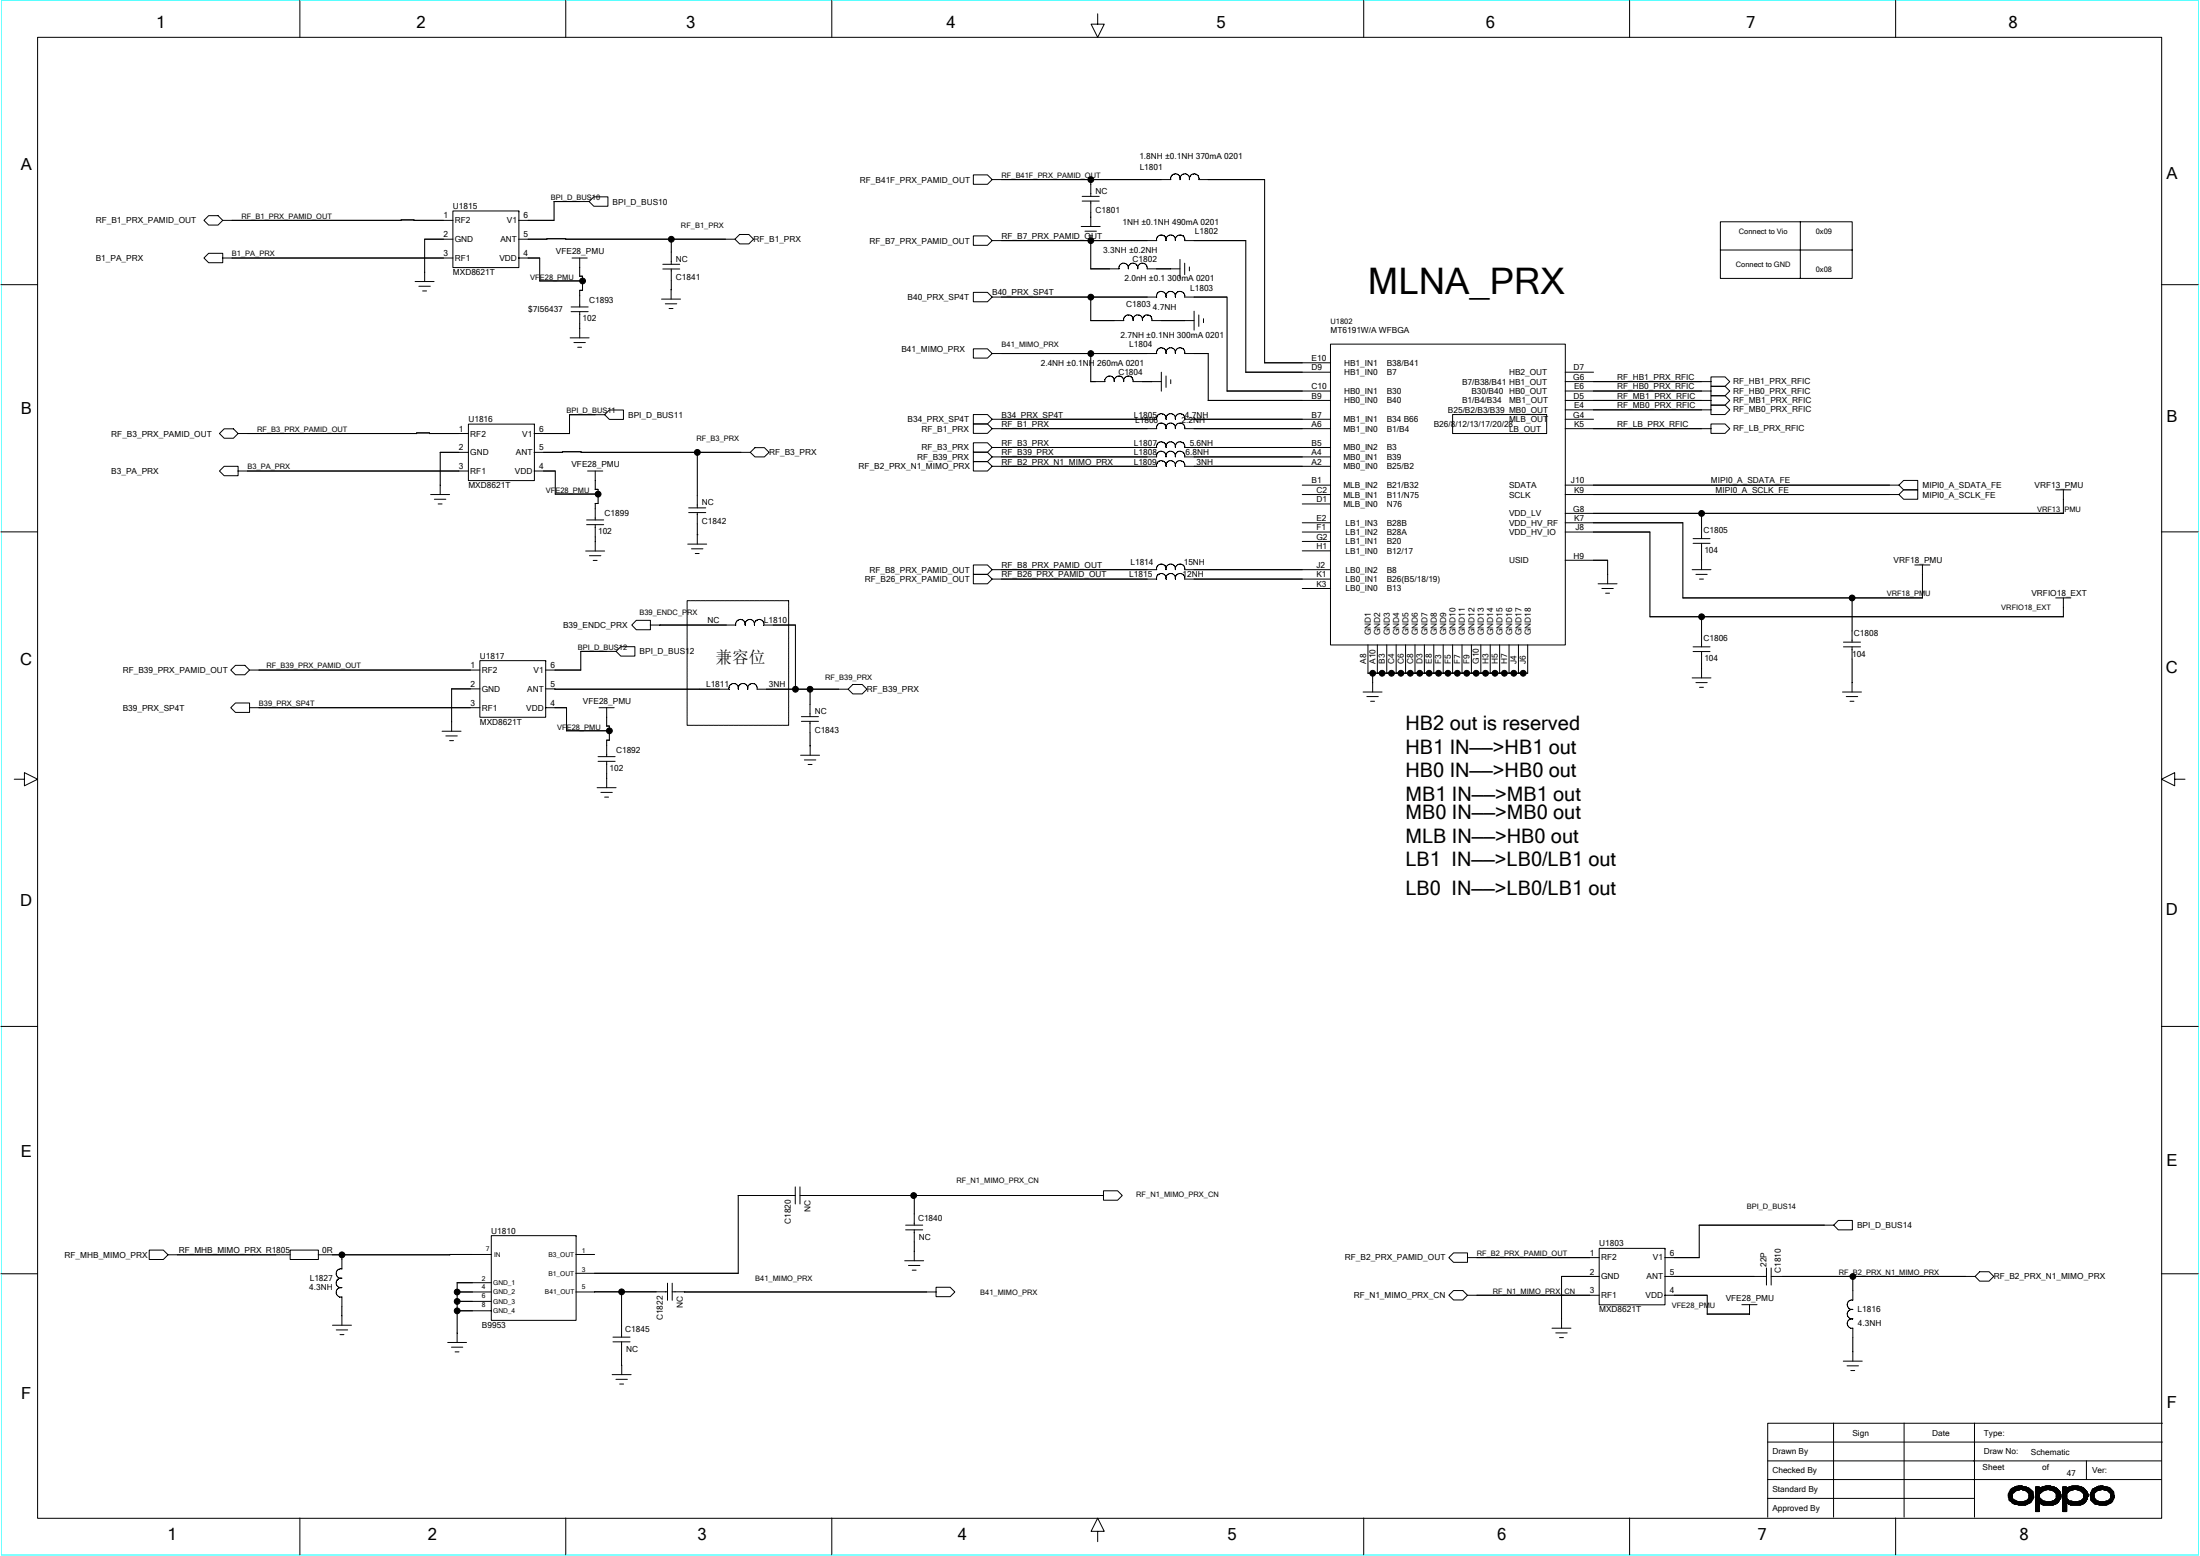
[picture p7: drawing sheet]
<svg xmlns="http://www.w3.org/2000/svg" width="297mm" height="210mm" viewBox="0 0 297 210" stroke-linecap="round" stroke-linejoin="round" font-family="sans-serif">
<path d="M.1 0h296.8v209.8h-296.8z" fill="none" stroke="#0ff" stroke-width=".14"/>
<g fill="none" stroke="#000" stroke-width=".14">
<path d="M5.1 5h286.8v199.9h-286.8zM40.5 .1v4.9M76.4 .1v4.9M112.3 .1v4.9M148.2 1.9v1.4h.9l-.9 1.7-.9-1.7h.9M184.1 .1v4.9M220 .1v4.9M255.9 .1v4.9M.1 38.4h5M27.5 29.7l.7-.6h1.2l.7 .6-.7 .7h-1.2zM28.2 34.2h1.9v1.3h-1.9l-.7-.7zM30.1 34.8h31.1"/>
<path d="M30.1 29.7h24.1M54.1 29.7h1.8v.1M54.2 29.7v.1M55.9 29.7h5.3M56 38h2.6M56.6 38.6h1.5M57.1 39.3h.5M57.3 32.3h3.9M57.3 32.3v5.7M61.1 28.5h9v7.6h-9zM70 34.8h2.9v3.1M70 32.3h3.8"/>
<path d="M70 29.7h4.8M70.1 28.5h.1M72.9 37.9h5.8M73.8 32.2h2.6v.1M73.8 32.2v.1M74.8 27.2h4.8M74.8 27.2v2.6M76.4 32.3h22.8M77.2 34.8h2.1M78.2 37.3h.5v1.9h-.5M78.3 34.8v2.5M78.3 39.2v2.2"/>
<path d="M79.5 27.2l.7-.6h1.9v1.2h-1.9zM89.5 36.3h2.3M89.5 35.7h2.3M90.6 32.3v3.4M90.6 36.3v2.8M90.6 39.1v1.3M99.9 31.6h1.2l.6 .7-.6 .6h-1.2l-.7-.6zM131.4 23.6h1.9l.7 .6-.7 .7h-1.9zM131.4 39.5h1.9l.7 .6-.7 .6h-1.9zM131.4 31.8h1.9l.7 .7-.7 .6h-1.9zM133.9 32.5h22.3M146 30.6h2.5"/>
<path d="M146.1 26.5h2.3M146.1 27.1h2.3M146.5 31.2h1.5M147 31.8h.5M147.3 36.3h3.8M147.3 24.2v2.3M147.3 27.1v3.5M147.3 32.5v3.8M151.6 35.5l.5 .1 .2 .3 .1 .4-.1-.1a.65 .65 0 0 1 .6-.7M151.6 35.5l-.2 .1a.61 .61 0 0 0-.3 .7M152.8 35.5l.6 .1 .2 .3v.4l.1-.5 .4-.3M154.1 35.5l.5 .1 .3 .3v.4"/>
<path d="M154.9 36.3h4.4M156.6 39.3l.6 .2 .2 .4M156.7 39.3a.64 .64 0 0 0-.5 .8M157.4 32.3v.2a.64 .64 0 0 1 .6-.8 .64 .64 0 0 1 .7 .6M157.4 32.3a.64 .64 0 0 0-.7-.6 .64 .64 0 0 0-.5 .8M157.9 39.3l.6 .2 .2 .4M157.9 39.3a.64 .64 0 0 0-.5 .8v-.2M158.1 24.2h-24.2M158.7 32.3v.2a.64 .64 0 0 1 .6-.8 .64 .64 0 0 1 .7 .8M158.7 39.9v.2a.64 .64 0 0 1 .6-.8 .64 .64 0 0 1 .7 .8M159.3 35v2.6M159.3 24.2a.64 .64 0 0 0-.6-.7 .64 .64 0 0 0-.6 .7"/>
<path d="M159.9 32.5h8.3v17.7M160 35.5v1.6M160.6 36v.6M160.6 24.2a.65 .65 0 0 0-.7-.8 .65 .65 0 0 0-.6 .9M160.6 24.3a.65 .65 0 0 1 .6-.8 .65 .65 0 0 1 .7 .7h8.8v24.8M232.3 29.9h17.8v7.7h-17.8zM232.3 33.7h17.8M243.1 29.9v7.7M291.8 38.4h5M29.6 58.5l.7-.6h1.2l.6 .6-.6 .6h-1.2zM32.1 58.5h24.2M56.2 58.4h1.8v.1"/>
<path d="M56.3 58.4v.1M58 58.5h5.3M63.2 57.2h9v7.7h-9zM72.1 58.5h4.8M72.2 57.2h.1M76.9 56h4.8M76.9 56v2.5M77 45.6h2.5M77.1 42.1h2.3M77.1 41.4h2.3M77.5 46.2h1.5M78 46.9h.5"/>
<path d="M78.3 42.1v3.5M82.3 55.3h1.9v1.3h-1.9l-.7-.6zM89.3 40.4h2.6M89.8 41h1.6M90.3 41.6h.6M131.4 59.8h1.9l.7 .6-.7 .6h-1.9zM131.4 57.2h1.9l.7 .6-.7 .7h-1.9zM131.4 55.9h1.9l.7 .7-.7 .6h-1.9zM131.4 47.1h1.9l.7 .6-.7 .6h-1.9zM133.9 57.8h22.3M133.9 56.6h22.3M133.9 40.1h22.3"/>
<path d="M147.3 40.1v3.2M147.3 47.7v3.8M150.4 51.3a.63 .63 0 0 0-.7-.6 .63 .63 0 0 0-.5 .8h-1.9M150.4 51.3v.2a.64 .64 0 0 1 .6-.7 .64 .64 0 0 1 .7 .5M151.7 51.3v.2a.64 .64 0 0 1 .6-.7 .64 .64 0 0 1 .7 .5M152.2 42.5h.2a.59 .59 0 0 1 .6 .6M152.2 42.5l-.1 .1a.58 .58 0 0 0-.4 .7h-4.4M153 51.3v.2h3.8M153.5 42.5a.64 .64 0 0 1 .8 .6M153.5 42.5l-.2 .1a.61 .61 0 0 0-.3 .7v-.2M154.3 43.1v.2a.64 .64 0 0 1 .5-.8 .64 .64 0 0 1 .7 .6M155.5 43.3h5.7"/>
<path d="M155.5 43.1v.2M156.2 56.6a.64 .64 0 0 1 .6-.8 .64 .64 0 0 1 .6 .8 .64 .64 0 0 1 .7-.8 .64 .64 0 0 1 .6 .8 .64 .64 0 0 1 .6-.8 .64 .64 0 0 1 .7 .8M156.2 47.7h-22.3M156.6 59.6l.6 .2 .2 .2v.4v-.3a.62 .62 0 0 1 .5-.5M156.7 59.6a.64 .64 0 0 0-.5 .8M156.8 50.2v2.6M157.4 47.5v.2a.64 .64 0 0 1 .6-.8 .64 .64 0 0 1 .7 .6M157.4 50.7v1.6M157.4 57.7v.1a.64 .64 0 0 1 .6-.7 .64 .64 0 0 1 .7 .6M157.4 47.5a.64 .64 0 0 0-.7-.6 .64 .64 0 0 0-.5 .8M157.4 57.7a.64 .64 0 0 0-.7-.6 .64 .64 0 0 0-.5 .7M157.9 59.6l.6 .2 .2 .2v.4a.64 .64 0 0 1 .6-.8 .64 .64 0 0 1 .7 .8"/>
<path d="M158.1 51.2v.6M158.7 47.5v.2a.64 .64 0 0 1 .6-.8 .64 .64 0 0 1 .7 .8M158.7 57.7v.1a.64 .64 0 0 1 .6-.7 .64 .64 0 0 1 .7 .7M159.9 57.8h19.8M159.9 56.6h19.8M159.9 40.1h5.8v12.7M159.9 47.7h3.2v6.4M161.2 42v2.6M161.9 42.5v1.5M162.5 43v.5M163.1 54h16.6M165.6 52.8h14.1"/>
<path d="M168.2 50.2h11.5M170.7 49h9M179.6 46.4h31.7v40.6h-31.7zM196.1 55.9h12.7v2.6h-12.7zM211.3 57.8h19.7M211.3 56.6h3.9M211.3 51.5h19.7M211.3 52.8h19.7M211.3 54h19.7M211.3 55.3h19.7M211.3 50.2h3.9M231 50.9h1.9l.6 .6-.6 .6h-1.9z"/>
<path d="M231 52.1h1.9l.6 .7-.6 .6h-1.9zM231 53.4h1.9l.6 .6-.6 .7h-1.9zM231 54.7h1.9l.6 .6-.6 .6h-1.9zM231 57.2h1.9l.6 .6-.6 .7h-1.9zM.1 71.8h5M30.3 62.9h1.8v1.3h-1.8l-.7-.6zM32.1 63.6h31.2M58.1 66.7h2.6M58.6 67.4h1.6M59.2 68h.5M59.4 61h3.9M59.4 61v5.7"/>
<path d="M72.1 63.6h2.9v3.1M72.1 61h3.8M74.9 66.7h5.8M75.9 61h2.6v.1M75.9 61v.1M78.4 61h22.9M79.1 74.4h2.5M79.2 70.8h2.3M79.2 70.2h2.3M79.3 63.6h2.1M79.6 75h1.5M80.1 75.6h.5"/>
<path d="M80.3 66h.4v2M80.3 67.9h.4M80.4 63.6v2.5M80.4 67.9v2.3M80.4 70.8v3.6M92.9 73.4h2.5M93 68.5h2.3M93 69.2h2.3M93.4 74.1h1.5M93.9 74.7h.5M94.1 61v7.5M94.1 69.2v4.2"/>
<path d="M101.9 60.4h1.3l.6 .6-.6 .7h-1.3l-.6-.7zM131.4 62.3h1.9l.7 .6-.7 .7h-1.9zM131.4 61h1.9l.7 .7-.7 .6h-1.9zM131.4 77.5h1.9l.7 .6-.7 .7h-1.9zM131.4 76.2h1.9l.7 .7-.7 .6h-1.9zM133.9 62.9h22.3M133.9 61.7h22.3M133.9 60.4h22.3M133.9 78.1h22.3M133.9 76.9h22.3M156.2 78.1a.64 .64 0 0 1 .6-.7 .64 .64 0 0 1 .6 .7 .64 .64 0 0 1 .7-.7 .64 .64 0 0 1 .6 .7 .64 .64 0 0 1 .6-.7 .64 .64 0 0 1 .7 .7M156.6 60.9l.6 .1 .2 .5"/>
<path d="M156.6 62.2l.6 .1 .2 .4M156.7 60.9a.64 .64 0 0 0-.5 .8M156.7 62.2a.64 .64 0 0 0-.5 .7M157.4 76.7v.2a.64 .64 0 0 1 .6-.8 .64 .64 0 0 1 .7 .6M157.4 76.7a.64 .64 0 0 0-.7-.6 .64 .64 0 0 0-.5 .8M157.9 62.2l.6 .1 .2 .4M157.9 60.9l.6 .1 .2 .5M157.9 60.9a.64 .64 0 0 0-.5 .8v-.3M157.9 62.2a.64 .64 0 0 0-.5 .7v-.2M158.7 62.7v.2a.64 .64 0 0 1 .6-.8 .64 .64 0 0 1 .7 .8M158.7 61.4v.3a.64 .64 0 0 1 .6-.8 .64 .64 0 0 1 .7 .8M158.7 76.7v.2a.64 .64 0 0 1 .6-.8 .64 .64 0 0 1 .7 .8"/>
<path d="M159.9 78.1h19.8M159.9 76.9h19.8M159.9 61.7h19.8M159.9 60.4h19.8M159.9 62.9h19.8M175.8 79.4h3.9M175.8 65.5h3.9M175.8 66.7h3.9M175.8 71.8h3.9M175.8 70.5h3.9M175.8 74.3h3.9M175.8 73.1h3.9"/>
<path d="M175.8 68h3.9M211.3 75.6h5.8v3.2M211.3 65.5h45.1M211.3 66.7h45.1M211.3 71.8h11.5v11.4M211.3 70.5h15.9v10.2M211.3 69.3h67.3M215.8 78.8h2.5M216.3 79.4h1.5M228.5 76.9h2.5M228.6 73.3h2.3M228.6 72.7h2.3"/>
<path d="M229 77.5h1.5M229.5 78.1h.5M229.7 69.3v3.4M229.7 73.3v3.6M257 64.8h1.9v1.3h-1.9l-.6-.6zM257 66.1h1.9v1.3h-1.9l-.6-.7zM258.5 76.2h2.1M259.6 76.2v4.5M277.6 66.1h2M278.6 66.1v3.2M291.8 71.8h5M31.2 90.4l.6-.6h1.3l.6 .6-.6 .7h-1.3z"/>
<path d="M31.8 94.9h1.9v1.2h-1.9l-.6-.6zM33.7 95.5h31.1M33.7 90.4h31.1M59.7 98.7h2.5M60.2 99.3h1.5M60.7 99.9h.5M61 93h3.8M61 93v5.7M64.8 89.2h8.9v7.6h-8.9zM73.6 95.5h2.9v3.1h5.8M73.6 90.4h4.8M73.6 93h1.3"/>
<path d="M73.7 89.2h.1M80.9 95.5h2M81.9 98h.4v1.9M81.9 99.9h.4M81.9 95.5v2.5M81.9 99.9v2.2M83.2 87.9h-4.8v2.5M83.8 87.3h1.9v1.2h-1.9l-.6-.6zM85.9 83.7h1.9v1.3h-1.9l-.6-.7zM92.8 81.1h13.7v16.8h-13.7zM98.9 92.2h.2a.59 .59 0 0 1 .6 .6M98.9 92.2l-.1 .1a.58 .58 0 0 0-.4 .7h-23.5"/>
<path d="M100.2 92.2a.64 .64 0 0 1 .8 .6M100.2 92.2l-.4 .4-.1 .4v-.2M100.6 84.2a.63 .63 0 0 0-.7-.6 .63 .63 0 0 0-.5 .7h-11.6M100.6 84.2v.1a.64 .64 0 0 1 .5-.7 .64 .64 0 0 1 .8 .6M101 92.8v.2a.64 .64 0 0 1 .5-.8 .64 .64 0 0 1 .7 .6M101.9 84.2v.1a.64 .64 0 0 1 .5-.7 .64 .64 0 0 1 .7 .6M102.2 92.8v.2M103.1 84.3h4.3v8.7M103.1 84.2v.1M108.2 96.7h2.3M108.2 97.3h2.3M109.4 93v3.7"/>
<path d="M109.4 97.3v3.4M114.5 93h-12.3M115.1 92.4h1.3l.6 .6-.6 .6h-1.3l-.6-.6zM184 93.4h2.6M184.5 94h1.6M184.7 87v3.8M185.1 94.6h.5M185.3 90.8v2.6M186 87v3.8M187.2 87v3.8M188.5 87v3.8M189.8 87v3.8"/>
<path d="M191 87v3.8M192.3 87v3.8M193.6 87v3.8M194.9 87v3.8M196.1 87v3.8M197.4 87v3.8M198.7 87v3.8M199.9 87v3.8M201.2 87v3.8M202.5 87v3.8M203.7 87v3.8M205 87v3.8"/>
<path d="M206.3 87v3.8h-21.6M216.8 80.1h.5M227.2 80.7h32.4M228.5 91.5h2.5M228.6 87.3h2.3M228.6 87.9h2.3M229 92.1h1.5M229.5 92.8h.5M229.7 83.2v4.1M229.7 87.9v3.6M248.8 93.4h2.5M248.9 87.3h2.3"/>
<path d="M248.9 86.7h2.3M249.3 94h1.5M249.8 94.6h.5M250.1 80.7v6M250.1 87.3v6.1M277.6 80.7h2M278.6 80.7v2.5h-55.8M1.9 105.2h1.4v-.9l1.8 .9-1.8 .8v-.8M80.6 106.3h2.6M80.7 102.7h2.4M80.7 102.1h2.4M81.1 106.9h1.6"/>
<path d="M81.6 107.6h.6M81.9 102.7v3.6M108.1 101.9h2.6M108.6 102.6h1.5M109.1 103.2h.5M109.3 100.6h.1M109.4 100.6v1.3M293.6 105.2v-.9l-1.8 .9 1.8 .8v-.8h1.4M.1 138.5h5M291.8 138.5h5M.1 171.9h5M20.1 168.7h2l.6 .6-.6 .7h-2z"/>
<path d="M22.7 169.3h16.5M39.2 168.7h3.8v1.3h-3.8zM44.9 178.8h2.6M45.4 174.5l.3 .5h.5v3.8M45.4 179.5h1.5M45.4 173.3a.64 .64 0 0 0 .8 .5h-.3M46 172.5a.64 .64 0 0 0-.6 .8M46 173.8a.64 .64 0 0 0-.6 .8M46.2 169.3v2M46.2 171.2a.64 .64 0 0 0-.8 .7 .64 .64 0 0 0 .8 .6h-.3M60.7 169.3h5.7M60.7 169.3h-17.7"/>
<path d="M61.7 174.3h4.7M61.7 175.6h4.7M61.7 176.9h4.7M66.3 166.8h11.5v11.4h-11.5zM66.4 173.1h-4.7v8.1M77.7 169.3h2.6M77.8 166.8h.1M80.3 174.3v.1M83.9 174.3v6.1M90.1 174.3h-12.4M90.1 173.2v2.3M90.8 174.3h35.6"/>
<path d="M90.8 173.2v2.3M92.4 174.3v.1M99.6 161.3h7.8M99.7 161.3v10.5h-22M107.4 160.2v2.3M108 161.3h41M108 160.2v2.3M122.1 170.1h2.6M122.3 165.3h2.3M122.3 166h2.3M122.7 170.8h1.5M123.2 171.4h.5"/>
<path d="M123.4 161.3v4M123.4 166v4.1M126.4 173.7h1.9l.6 .6-.6 .7h-1.9zM149 160.7h1.9l.6 .6-.6 .7h-1.9zM195.6 174.8l.7-.6h1.2l.6 .6-.6 .6h-1.2zM196.3 169.1h1.8v1.2h-1.8l-.7-.6zM198.1 169.7h17.8M198.1 174.8h17.8M209.5 179.2h2.6M210.1 179.9h1.5M215.9 168.5h8.9v7.6h-8.9zM215.9 172.3h-5.1v6.9"/>
<path d="M224.8 172.3h13.7M224.8 169.7h4.6M224.8 174.8h5.7v2.6M224.8 168.5h.1M229.4 165.3v4.4M235.2 176.1h2M236.2 176.1v1.3l-5.7-.1M238.5 171.1v2.3M239.1 171.1v2.3M247.6 165.3h-18.2M248.2 164.7h1.9v1.3h-1.9l-.6-.7zM250.2 172.3v3.2"/>
<path d="M250.2 179.2v4.5M250.2 175.4a.65 .65 0 0 0-.8 .7 .65 .65 0 0 0 .8 .6 .65 .65 0 0 0-.8 .6 .65 .65 0 0 0 .8 .7 .65 .65 0 0 0-.8 .6 .65 .65 0 0 0 .8 .6M266.7 172.3h-27.6M267.3 171.6h1.3l.6 .7-.6 .6h-1.3l-.6-.6zM291.8 171.9h5M45.9 180.1h.5M60.4 181.2h2.6M61 181.8h1.5M61.4 182.4h.6M82.7 185.5h2.5M82.8 181.1h2.3M82.8 180.4h2.3"/>
<path d="M83.2 186.1h1.5M83.7 186.8h.5M83.9 184.2h.1M83.9 181.1v3.2M83.9 184.2v1.3M210.6 180.5h.5M238.7 194.6h53.3M247.6 192v12.7M248.9 183.7h2.5M249.4 184.3h1.5M249.9 185h.5M257.1 192v12.7"/>
<path d="M266.6 192v12.7M281.7 197.1v2.6M291.8 199.7h-53.1M291.8 197.1h-53.1M292 192.1h-53.3v12.6M40.5 204.9v4.9M76.4 204.9v4.9M112.3 204.9v4.9M148.2 206.7h.9l-.9-1.8-.9 1.8h.9v1.3M184.1 204.9v4.9M220 204.9v4.9M238.7 202.2h27.9"/>
<path d="M255.9 204.9v4.9M271.1 201.6h.7M271.1 201.7h.6M271.1 201.8h.6M271.1 202h.6M271.1 202.1h.6M271.3 201.3h.8M271.3 202.3h.6M271.3 202.2h.4M271.3 201.4v1.1h.8M271.4 202.6h.8M271.4 202.5v-1.3v1.4h.7"/>
<path d="M271.5 202.2v.4h.8M271.5 200.9a2.21 2.21 0 0 1 3 .4l.1 .8-.4 .6-.8 .4h-.6l-.9-.1-.6-.5-.1-.8zM271.5 201v1.6v-1.5v.1M271.7 201.6l.5-.4 .6-.3 .8 .3 .4 .4v.6a1.54 1.54 0 0 1-2.3 0zM271.7 200.9l-.1 1.8h2.6v-1.7M271.7 200.8h2.2M271.8 200.8v.7M271.8 202.3v.5M271.9 202.5v.5h1.9M271.9 200.8v.6h-.6M272.1 202.4v.6M272.2 200.7v.5h-.8"/>
<path d="M272.2 202.6v.4M272.3 202.6v.4M272.3 200.7v.4M272.3 200.6h.8M272.4 202.7v.4M272.4 200.7v.4M272.5 203.1h1.1M272.6 202.7v.4M272.6 200.5v.6M272.7 202.7v.4M272.7 200.5v.6h-1.3M272.8 202.7v.4"/>
<path d="M272.8 200.5v.4M272.9 202.7v.4M272.9 200.5v.4M273.1 202.7v.4M273.1 200.5v.6h1.1M273.2 202.7v.4M273.2 200.7v.4M273.3 202.6v.5M273.3 200.7v.4M273.4 202.6h.9M273.4 202.6v.5M273.4 200.7v.4"/>
<path d="M273.4 201.2h1M273.5 200.7h-1.4v.5M273.6 202.6v.4M273.6 200.7v.5M273.7 201.3h.8M273.7 200.8v.5M273.7 202.4v.6h-1.5v-.4M273.8 200.8v.6h.7M273.9 201.8h.7M273.9 202h.7M273.9 202.1h.7M273.9 201.7h.6"/>
<path d="M274 200.8v.8h.5M274 200.9h-2.5M274.1 200.9v1.9h-2.5M274.3 201.2v1.3h-.6M274.5 201.3v1h-.7v.5M274.5 202.2h-.6l.1 .6M274.8 200.8h2.8M274.8 200.9h3M274.8 200.7h.6v3.3h-.6M274.8 203h.6M274.8 203.1h.6M274.8 203.2h.6"/>
<path d="M274.8 203.3h.6M274.8 203.5h.6M274.8 203.6h.6M274.8 203.7h.6M274.8 203.9h.6M274.8 201.2h1.2M274.8 202.6h1.1M274.8 202.5h.9M274.8 202.3h.8v.7M274.8 202.2h.7v.6M274.8 201.6h.6M274.8 201.7h.6"/>
<path d="M274.8 201.8h.6M274.8 202h.6M274.8 202.1h.6M274.8 200.7h.6v.2v-.1h.1a2.27 2.27 0 0 1 2.3 .1 1.03 1.03 0 0 1 .2 1.6l-.2 .3-.5 .3h-1.4l-.5-.3v1.2h-.6zM274.8 200.7v3.3M275 200.7v3.3M275.1 200.7v3.3M275.2 200.7v3.3M275.4 201.6l.5-.4 .6-.3 .8 .3 .3 .4v.6a1.54 1.54 0 0 1-2.2 0zM275.5 200.8v.8M275.6 203h2M275.6 200.8v.6h-.8"/>
<path d="M275.7 200.7h1.7v.6M275.7 200.7v.6h-.9M275.7 202.4v.6M275.9 200.7v.5M275.9 202.6v.5M276 200.7v.4M276 202.6v.5M276.1 202.6v.5M276.1 200.5v.6M276.2 200.6h.7M276.2 202.7v.4M276.2 200.5v.6h-1.4"/>
<path d="M276.4 202.7v.4M276.4 200.5v.6M276.5 202.7v.4M276.5 200.5v.4M276.6 202.7v.4M276.6 200.5v.6M276.7 201.1h1.2M276.8 202.7v.4M276.8 200.5v.6M276.9 202.7v.4M276.9 200.5v.6M277 202.6v.5"/>
<path d="M277 200.7v.4M277.1 201.2h.9v1.4M277.1 202.6h.8M277.1 202.6v.5M277.1 200.7v.4M277.3 202.6v.5h-1.5M277.3 200.7v.5M277.4 201.3h.7v1h-.6M277.4 202.5h.6M277.4 202.4v.6M277.5 201.4h.6M277.5 202.3v.7"/>
<path d="M277.5 200.8v.6M277.6 201.8h.7v.2h-.7M277.6 201.7h.7M277.6 202.1h.7M277.6 200.8v.8h.5M277.8 200.9v1.9h-3M277.9 201v1.7h-3.1M278.3 202.2h-.7v.6M278.5 203h.5M278.5 203.1h.5M278.5 203.2h.5M278.5 203.3h.5"/>
<path d="M278.5 203.5h.5M278.5 203.6h.5M278.5 203.7h.5M278.5 203.9h.5M278.5 200.9h3M278.5 200.8h2.8M278.5 200.7h.5v3.3h-.5M278.5 201.2h1M278.5 202.6h1M278.5 202.5h.8M278.5 202.3h.7v.5M278.5 202.2h.5"/>
<path d="M278.5 201.6h.5M278.5 201.7h.5M278.5 201.8h.5M278.5 202h.5M278.5 202.1h.5M278.5 200.7h.5v.2v-.1h.2a2.17 2.17 0 0 1 2.4 .3l.1 .2a.49 .49 0 0 1 .1 .8v.2a1.37 1.37 0 0 1-.9 .8h-1.4l-.5-.3v1.2h-.5zM278.5 200.7v3.3M278.7 200.7v3.3M278.8 200.7v3.3M278.9 200.7v3.3M279.2 200.8v.6h-.7M279.3 202.4v.6h2"/>
<path d="M279.3 200.7v.6h-.8M279.4 200.7h1.7v.6M279.4 202.6v.4M279.4 200.7v.5M279.4 201.2l.8-.3 .7 .3 .4 .4v.6a1.54 1.54 0 0 1-2.3 0v-.6zM279.5 202.6v.5M279.5 200.7v.4M279.7 202.6v.5M279.7 200.5v.6M279.8 202.6v.5M279.8 200.5v.6h-1.3M279.9 202.7v.4"/>
<path d="M279.9 200.5v.6M280.1 202.7v.4M280.1 200.5v.4M280.2 202.7v.4M280.2 200.5v.4M280.3 202.7v.4M280.3 200.5v.4M280.4 201.1h1.2M280.4 202.7v.4M280.4 200.5v.6M280.6 202.7v.4M280.6 200.5v.6"/>
<path d="M280.7 202.6v.5M280.7 200.5v.6M280.8 201.2h.9v1.4M280.8 202.6v.5M280.8 200.7v.4M280.8 202.6h.8M280.9 202.6v.5h-1.4M280.9 200.7v.5M281 201.3h.8v1h-.6M281 202.5h.7M281.1 202.4v.6M281.2 201.4h.6"/>
<path d="M281.2 202.3v.7M281.2 200.8v.6M281.3 201.6h.7M281.3 201.7h.7M281.3 201.8h.7M281.3 202h.7M281.3 202.2h.6M281.3 202.1h.5M281.3 200.8v2M281.4 200.9v1.9h-2.9M281.6 201v1.7h-3.1M282.2 201.7h.5"/>
<path d="M282.2 201.8h.5M282.2 202h.5M282.3 201.6h.4M282.3 202.3h.6M282.3 202.2h.4M282.3 201.3v1.2h.7M282.3 202.1h.4M282.4 201.2h.8M282.5 201v1.6h.7M282.6 200.9h2.4M282.6 200.9v1.8M282.6 200.9a2.03 2.03 0 0 1 2.8 .4l.1 .8-.4 .6-.8 .4-1.5-.1-.5-.5-.1-.8z"/>
<path d="M282.7 202.8h2.3M282.7 201.6l.4-.4 .7-.3 .8 .3 .4 .4v.6a1.52 1.52 0 0 1-2.3 0zM282.7 200.9v1.9M282.8 200.8h2.1M282.8 202.2v.8M282.8 200.8v.6h-.5M283 202.3v.7M283 200.8v.5h-.6M283.1 200.7h1.2v.4M283.1 202.4v.6M283.1 200.7v.5M283.2 202.6v.4"/>
<path d="M283.2 200.7v.4M283.3 200.6h.7M283.3 202.6v.5M283.3 200.7v.4M283.5 202.7v.4M283.5 200.7v.4M283.6 202.7v.4M283.6 200.5v.6h-1M283.7 202.7v.4M283.7 200.5v.6M283.8 202.7v.4M283.8 200.5v.4"/>
<path d="M284 202.7v.4M284 200.5v.6M284.1 201.1h1M284.1 200.7v.4M284.1 202.7v.4M284.2 200.7v.4M284.2 202.7v.4M284.3 202.6v.5M284.5 200.7v.4M284.5 202.6v.5h-1.1M284.6 201.2h.6v1.4h-.9M284.6 200.7v.5"/>
<path d="M284.6 202.6v.4h-1.8M284.7 202.5h.5M284.7 200.8v.5h.7v1h-.6M284.7 202.4v.6M284.8 201.4h.6M284.9 200.8v.6M284.9 202.3v.5M285 201.8h.5M285 202h.5M285 202.1h.5M285 202.2h.4M285 201.6h.4"/>
<path d="M285 201.7h.4M285 200.9v1.9M285.1 201v1.7h-2.5"/>
<circle cx="78.7" cy="37.9" r=".39"/>
<circle cx="90.6" cy="32.3" r=".39"/>
<circle cx="147.3" cy="32.5" r=".39"/>
<circle cx="147.3" cy="24.2" r=".39"/>
<circle cx="147.3" cy="47.7" r=".39"/>
<circle cx="147.3" cy="40.1" r=".39"/>
<circle cx="80.8" cy="66.7" r=".39"/>
<circle cx="94.2" cy="61.1" r=".39"/>
<circle cx="229.7" cy="69.3" r=".39"/>
<circle cx="82.3" cy="98.6" r=".39"/>
<circle cx="107.4" cy="93" r=".39"/>
<circle cx="109.4" cy="93" r=".39"/>
<circle cx="185.3" cy="90.9" r=".39"/>
<circle cx="186.6" cy="90.9" r=".39"/>
<circle cx="187.9" cy="90.9" r=".39"/>
<circle cx="189.2" cy="90.9" r=".39"/>
<circle cx="190.4" cy="90.9" r=".39"/>
<circle cx="191.7" cy="90.9" r=".39"/>
<circle cx="193" cy="90.9" r=".39"/>
<circle cx="194.2" cy="90.9" r=".39"/>
<circle cx="195.5" cy="90.9" r=".39"/>
<circle cx="196.8" cy="90.9" r=".39"/>
<circle cx="198" cy="90.9" r=".39"/>
<circle cx="199.3" cy="90.9" r=".39"/>
<circle cx="200.6" cy="90.9" r=".39"/>
<circle cx="201.9" cy="90.9" r=".39"/>
<circle cx="203.1" cy="90.9" r=".39"/>
<circle cx="204.4" cy="90.9" r=".39"/>
<circle cx="205.7" cy="90.9" r=".39"/>
<circle cx="229.7" cy="83.2" r=".39"/>
<circle cx="250.1" cy="80.7" r=".39"/>
<circle cx="46.2" cy="169.3" r=".39"/>
<circle cx="61.7" cy="174.4" r=".39"/>
<circle cx="61.7" cy="175.6" r=".39"/>
<circle cx="61.7" cy="176.9" r=".39"/>
<circle cx="83.9" cy="174.3" r=".39"/>
<circle cx="123.4" cy="161.3" r=".39"/>
<circle cx="250.2" cy="172.3" r=".39"/>
</g>
<g fill="#000">
<path d="M54.2 29.7h1.7zM71.3 34.8h1.6zM78.3 36.1v1.2zM78.3 37.3h.4zM78.3 39.2h.4zM78.3 39.2v.7zM78.7 37.3v.6zM78.7 37.9v1.3zM90.6 37.8v1.3zM90.6 32.3v1.7zM147.3 28.7v.6zM147.3 24.2v.7z"/>
<path d="M156.2 36.3h1.9zM56.3 58.4h1.7zM56.3 58.4v.1zM58 58.4v.1zM78.3 43.7v.6zM147.3 51.5h.6zM154.3 51.5h1.2zM161.2 47.7h1.9zM73.4 63.6h1.6zM80.4 72.5v.6zM80.4 64.8v1.2zM80.4 66h.3z"/>
<path d="M80.4 67.9v.7zM80.4 67.9h.3zM80.7 66v.7zM80.7 66.7v1.2zM94.1 70.7v1.5zM215.2 75.6h1.9zM217.1 75.6v1.9zM229.7 69.3v1.9zM229.7 75v.6zM278.6 67.4v1.9zM74.9 95.5h1.6zM81.9 96.8v1.2z"/>
<path d="M81.9 98h.4zM81.9 99.9h.4zM81.9 99.9v.7zM82.3 98v.6zM82.3 98.6v1.3zM107.4 93h2zM109.4 98.9v1.7zM184.7 90.8h.6zM185.3 90.8h1.3zM185.3 90.8v1.3zM186 90.8h.6zM186.6 90.8h1.3z"/>
<path d="M187.2 90.8h.7zM187.9 90.8h1.2zM188.5 90.8h.6zM189.1 90.8h1.3zM189.8 90.8h.6zM190.4 90.8h1.3zM191 90.8h.7zM191.7 90.8h1.3zM192.3 90.8h.7zM193 90.8h1.2zM193.6 90.8h.6zM194.2 90.8h1.3z"/>
<path d="M194.9 90.8h.6zM195.5 90.8h1.3zM196.1 90.8h.7zM196.8 90.8h1.2zM197.4 90.8h.6zM198 90.8h1.3zM198.7 90.8h.6zM199.3 90.8h1.3zM199.9 90.8h.7zM200.6 90.8h1.2zM201.2 90.8h.6zM201.8 90.8h1.3z"/>
<path d="M202.5 90.8h.6zM203.1 90.8h1.3zM203.7 90.8h.7zM204.4 90.8h1.3zM205 90.8h.7zM205.7 90.8h.6zM229.7 89.6v.6zM278.6 82v1.2zM81.9 104.4v.6zM44.9 169.3h1.3zM46.2 176.3v1.3zM46.2 169.3v.7z"/>
<path d="M61.7 175.6v1.3zM61.7 174.3v1.3zM61.7 173.1v1.2zM123.4 167.6v1.3zM250.2 172.3v1.9zM83.9 182.7v1.5zM250.2 180.5v1.9z"/>
</g>
<g fill="#000">
<circle cx="78.7" cy="37.9" r=".4"/>
<circle cx="90.6" cy="32.3" r=".4"/>
<circle cx="147.3" cy="32.5" r=".4"/>
<circle cx="147.3" cy="24.2" r=".4"/>
<circle cx="147.3" cy="47.7" r=".4"/>
<circle cx="147.3" cy="40.1" r=".4"/>
<circle cx="80.8" cy="66.7" r=".4"/>
<circle cx="94.1" cy="61" r=".4"/>
<circle cx="229.7" cy="69.3" r=".4"/>
<circle cx="82.3" cy="98.6" r=".4"/>
<circle cx="107.4" cy="93" r=".4"/>
<circle cx="109.4" cy="93" r=".4"/>
<circle cx="185.3" cy="90.8" r=".4"/>
<circle cx="186.6" cy="90.8" r=".4"/>
<circle cx="187.9" cy="90.8" r=".4"/>
<circle cx="189.1" cy="90.8" r=".4"/>
<circle cx="190.4" cy="90.8" r=".4"/>
<circle cx="191.7" cy="90.8" r=".4"/>
<circle cx="193" cy="90.8" r=".4"/>
<circle cx="194.2" cy="90.8" r=".4"/>
<circle cx="195.5" cy="90.8" r=".4"/>
<circle cx="196.8" cy="90.8" r=".4"/>
<circle cx="198" cy="90.8" r=".4"/>
<circle cx="199.3" cy="90.8" r=".4"/>
<circle cx="200.6" cy="90.8" r=".4"/>
<circle cx="201.8" cy="90.8" r=".4"/>
<circle cx="203.1" cy="90.8" r=".4"/>
<circle cx="204.4" cy="90.8" r=".4"/>
<circle cx="205.7" cy="90.8" r=".4"/>
<circle cx="229.7" cy="83.2" r=".4"/>
<circle cx="250.1" cy="80.7" r=".4"/>
<circle cx="46.2" cy="169.3" r=".4"/>
<circle cx="61.7" cy="176.9" r=".4"/>
<circle cx="61.7" cy="175.6" r=".4"/>
<circle cx="61.7" cy="174.3" r=".4"/>
<circle cx="83.9" cy="174.3" r=".4"/>
<circle cx="123.4" cy="161.3" r=".4"/>
<circle cx="250.2" cy="172.3" r=".4"/>
</g>
<text font-size="4.9" x="184.7" y="39.7">MLNA_PRX</text>
<g font-size="2.7">
<text x="189.8" y="101.7">HB1 IN——&gt;HB1 out</text>
<text x="189.8" y="98.5">HB2 out is reserved</text>
<text x="189.8" y="104.9">HB0 IN——&gt;HB0 out</text>
<text x="189.8" y="113.7">MLB IN——&gt;HB0 out</text>
<text x="189.8" y="110.6">MB0 IN——&gt;MB0 out</text>
<text x="189.8" y="108">MB1 IN——&gt;MB1 out</text>
<text x="189.8" y="116.9">LB1 IN——&gt;LB0/LB1 out</text>
<text x="189.8" y="120.7">LB0 IN——&gt;LB0/LB1 out</text>
</g>
<g font-size="2.2">
<text x="21.1" y="3.8">1</text>
<text x="56.2" y="3.8">2</text>
<text x="92.7" y="3.8">3</text>
<text x="127.8" y="3.8">4</text>
<text x="164.2" y="3.8">5</text>
<text x="200.6" y="3.8">6</text>
<text x="235.8" y="3.8">7</text>
<text x="271.2" y="3.8">8</text>
<text x="2.8" y="23">A</text>
<text x="292.5" y="24.1">A</text>
<text x="2.8" y="55.8">B</text>
<text x="292.5" y="57">B</text>
<text x="2.7" y="89.7">C</text>
<text x="96.6" y="89.4">兼容位</text>
<text x="292.4" y="90.8">C</text>
<text x="2.7" y="122.3">D</text>
<text x="292.4" y="123.5">D</text>
<text x="2.8" y="156.2">E</text>
<text x="292.5" y="157.3">E</text>
<text x="2.9" y="188.8">F</text>
<text x="292.6" y="189.9">F</text>
<text x="22.6" y="207.8">1</text>
<text x="57.8" y="207.8">2</text>
<text x="94.2" y="207.8">3</text>
<text x="129.3" y="207.8">4</text>
<text x="165.7" y="207.8">5</text>
<text x="202.2" y="207.8">6</text>
<text x="237.3" y="207.8">7</text>
<text x="272.7" y="207.8">8</text>
</g>
<g font-size="1.1">
<text x="153.8" y="21.5">1.8NH ±0.1NH 370mA 0201</text>
<text x="153.9" y="22.9">L1801</text>
<text x="59.9" y="29.5">1</text>
<text x="61.1" y="28.2">U1815</text>
<text x="70.7" y="29.5">6</text>
<text x="82.7" y="27.6">BPI_D_BUS10</text>
<text x="116.1" y="24.6">RF_B41F_PRX_PAMID_OUT</text>
<text x="147.9" y="26.1">NC</text>
<text x="147.9" y="28.7">C1801</text>
<text x="12.9" y="35.2">B1_PA_PRX</text>
<text x="12.9" y="30.1">RF_B1_PRX_PAMID_OUT</text>
<text x="59.9" y="34.6">3</text>
<text x="59.9" y="32">2</text>
<text x="61.4" y="30.1">RF2</text>
<text x="61.4" y="32.7">GND</text>
<text x="61.4" y="35.2">RF1</text>
<text x="67.4" y="35.2">VDD</text>
<text x="67.6" y="32.7">ANT</text>
<text x="68.4" y="30.1">V1</text>
<text x="70.7" y="34.6">4</text>
<text x="70.7" y="32">5</text>
<text x="75.1" y="34.3">VFE28_PMU</text>
<text x="91.3" y="35.3">NC</text>
<text x="101.7" y="32.7">RF_B1_PRX</text>
<text x="117.4" y="32.9">RF_B7_PRX_PAMID_OUT</text>
<text x="135.2" y="32.2">RF_B7_PRX_PAMID_OUT</text>
<text x="149" y="34.1">3.3NH ±0.2NH</text>
<text x="151.6" y="30.3">1NH ±0.1NH 490mA 0201</text>
<text x="152.9" y="35.4">C1802</text>
<text x="161.3" y="31.6">L1802</text>
<text x="61.1" y="37.1">MXD8621T</text>
<text x="79.5" y="40.9">C1893</text>
<text x="91.3" y="37.8">C1841</text>
<text x="122.5" y="40.5">B40_PRX_SP4T</text>
<text x="134" y="39.9">B40_PRX_SP4T</text>
<text x="151.8" y="38">2.0nH ±0.1 300mA 0201</text>
<text x="152.1" y="41.4">C1803</text>
<text x="155.7" y="41.8">4.7NH</text>
<text x="160.7" y="39.2">L1803</text>
<text x="71.3" y="42.1">$7I56437</text>
<text x="78.7" y="43.3">102</text>
<text x="121.7" y="47.5">B41_MIMO_PRX</text>
<text x="151.3" y="45.6">2.7NH ±0.1NH 300mA 0201</text>
<text x="152.5" y="46.8">L1804</text>
<text x="179.6" y="44.9">MT6191W/A WFBGA</text>
<text x="140.5" y="49.4">2.4NH ±0.1NH 260mA 0201</text>
<text x="151" y="50.6">C1804</text>
<text x="177.1" y="48.7">E10</text>
<text x="177.1" y="50">D9</text>
<text x="177.1" y="52.5">C10</text>
<text x="177.1" y="53.8">B9</text>
<text x="181.5" y="53.2">HB0_IN1</text>
<text x="181.5" y="50.6">HB1_IN0</text>
<text x="181.5" y="49.4">HB1_IN1</text>
<text x="187.2" y="50.6">B7</text>
<text x="187.2" y="49.4">B38/B41</text>
<text x="187.2" y="53.2">B30</text>
<text x="197.4" y="51.9">B7/B38/B41 HB1_OUT</text>
<text x="198.7" y="53.2">B30/B40 HB0_OUT</text>
<text x="203.7" y="50.6">HB2_OUT</text>
<text x="212.4" y="51.3">G6</text>
<text x="212.5" y="50">D7</text>
<text x="212.5" y="53.8">D5</text>
<text x="212.5" y="52.5">E6</text>
<text x="218.3" y="53.8">RF_MB1_PRX_RFIC</text>
<text x="218.3" y="52.5">RF_HB0_PRX_RFIC</text>
<text x="218.3" y="51.3">RF_HB1_PRX_RFIC</text>
<text x="234" y="51.8">RF_HB1_PRX_RFIC</text>
<text x="234" y="53.1">RF_HB0_PRX_RFIC</text>
<text x="15" y="58.9">RF_B3_PRX_PAMID_OUT</text>
<text x="62" y="58.3">1</text>
<text x="63.2" y="57">U1816</text>
<text x="63.5" y="58.9">RF2</text>
<text x="70.5" y="58.9">V1</text>
<text x="72.8" y="58.3">6</text>
<text x="84.8" y="56.3">BPI_D_BUS11</text>
<text x="122.5" y="57">B34_PRX_SP4T</text>
<text x="124.4" y="58.3">RF_B1_PRX</text>
<text x="135.2" y="57.6">RF_B1_PRX</text>
<text x="135.2" y="56.3">B34_PRX_SP4T</text>
<text x="153.1" y="56.3">L1805</text>
<text x="153.3" y="57.1">L1806</text>
<text x="159.5" y="57.1">2.2NH</text>
<text x="160" y="56.3">4.7NH</text>
<text x="177.1" y="57.6">A6</text>
<text x="177.1" y="56.3">B7</text>
<text x="181.4" y="57">MB1_IN1</text>
<text x="181.4" y="58.3">MB1_IN0</text>
<text x="181.5" y="54.4">HB0_IN0</text>
<text x="187.2" y="54.4">B40</text>
<text x="187.2" y="58.3">B1/B4</text>
<text x="187.2" y="57">B34 B66</text>
<text x="193.6" y="57.6">B26/8/12/13/17/20/28</text>
<text x="195.5" y="55.7">B25/B2/B3/B39 MB0_OUT</text>
<text x="197.4" y="54.4">B1/B4/B34</text>
<text x="203.7" y="54.4">MB1_OUT</text>
<text x="203.7" y="57">MLB_OUT</text>
<text x="203.7" y="58.3">LB_OUT</text>
<text x="212.4" y="56.3">G4</text>
<text x="212.5" y="57.6">K5</text>
<text x="212.5" y="55.1">E4</text>
<text x="218.3" y="55.1">RF_MB0_PRX_RFIC</text>
<text x="218.3" y="57.6">RF_LB_PRX_RFIC</text>
<text x="234" y="54.4">RF_MB1_PRX_RFIC</text>
<text x="234" y="55.6">RF_MB0_PRX_RFIC</text>
<text x="234" y="58.2">RF_LB_PRX_RFIC</text>
<text x="15" y="64">B3_PA_PRX</text>
<text x="62" y="63.3">3</text>
<text x="62" y="60.8">2</text>
<text x="63.2" y="65.8">MXD8621T</text>
<text x="63.5" y="61.4">GND</text>
<text x="63.5" y="64">RF1</text>
<text x="69.5" y="64">VDD</text>
<text x="69.7" y="61.4">ANT</text>
<text x="72.8" y="63.3">4</text>
<text x="72.8" y="60.8">5</text>
<text x="77.1" y="63.1">VFE28_PMU</text>
<text x="103.8" y="61.4">RF_B3_PRX</text>
<text x="115.9" y="63.3">RF_B2_PRX_N1_MIMO_PRX</text>
<text x="123.8" y="62.1">RF_B39_PRX</text>
<text x="124.4" y="60.8">RF_B3_PRX</text>
<text x="135.2" y="61.4">RF_B39_PRX</text>
<text x="135.2" y="60.2">RF_B3_PRX</text>
<text x="135.2" y="62.7">RF_B2_PRX_N1_MIMO_PRX</text>
<text x="153.1" y="62.7">L1809</text>
<text x="153.1" y="61.4">L1808</text>
<text x="153.1" y="60.2">L1807</text>
<text x="160.1" y="61.5">6.8NH</text>
<text x="160.6" y="60.2">5.6NH</text>
<text x="161.5" y="62.7">3NH</text>
<text x="177.1" y="61.4">A4</text>
<text x="177.1" y="60.2">B5</text>
<text x="177.1" y="62.7">A2</text>
<text x="177.1" y="65.2">B1</text>
<text x="181.4" y="65.9">MLB_IN2</text>
<text x="181.4" y="63.3">MB0_IN0</text>
<text x="181.4" y="60.8">MB0_IN2</text>
<text x="181.4" y="62.1">MB0_IN1</text>
<text x="187.2" y="62.1">B39</text>
<text x="187.2" y="60.8">B3</text>
<text x="187.2" y="63.3">B25/B2</text>
<text x="187.2" y="65.9">B21/B32</text>
<text x="203.7" y="65.9">SDATA</text>
<text x="212.1" y="65.2">J10</text>
<text x="231" y="65.2">MIPI0_A_SDATA_FE</text>
<text x="259.6" y="65.9">MIPI0_A_SDATA_FE</text>
<text x="274.7" y="65.9">VRF13_PMU</text>
<text x="81.6" y="69.7">C1899</text>
<text x="94.8" y="68.2">NC</text>
<text x="94.8" y="70.7">C1842</text>
<text x="177.7" y="67.8">D1</text>
<text x="177.7" y="70.3">E2</text>
<text x="177.7" y="71.6">F1</text>
<text x="177.7" y="66.5">C2</text>
<text x="181.4" y="67.1">MLB_IN1</text>
<text x="181.4" y="68.4">MLB_IN0</text>
<text x="181.7" y="71">LB1_IN3</text>
<text x="187.2" y="67.1">B11/N75</text>
<text x="187.2" y="68.4">N76</text>
<text x="187.2" y="70.9">B28B</text>
<text x="203.7" y="69.7">VDD_LV</text>
<text x="203.7" y="71">VDD_HV_RF</text>
<text x="203.7" y="67.1">SCLK</text>
<text x="212.4" y="69">G8</text>
<text x="212.5" y="66.5">K9</text>
<text x="212.5" y="70.3">K7</text>
<text x="212.7" y="71.6">J8</text>
<text x="230" y="71.9">C1805</text>
<text x="231.6" y="66.5">MIPI0_A_SCLK_FE</text>
<text x="259.6" y="67.1">MIPI0_A_SCLK_FE</text>
<text x="80.7" y="72.1">102</text>
<text x="117.4" y="77.3">RF_B8_PRX_PAMID_OUT</text>
<text x="135.2" y="76.6">RF_B8_PRX_PAMID_OUT</text>
<text x="135.2" y="77.9">RF_B26_PRX_PAMID_OUT</text>
<text x="152.5" y="77.9">L1815</text>
<text x="152.6" y="76.2">L1814</text>
<text x="159.7" y="77.9">12NH</text>
<text x="159.8" y="76.2">15NH</text>
<text x="177.7" y="72.8">G2</text>
<text x="177.7" y="74.1">H1</text>
<text x="177.7" y="77.9">K1</text>
<text x="177.7" y="76.6">J2</text>
<text x="181.7" y="74.7">LB1_IN0</text>
<text x="181.7" y="73.4">LB1_IN1</text>
<text x="181.7" y="72.2">LB1_IN2</text>
<text x="181.7" y="77.3">LB0_IN2</text>
<text x="187.2" y="72.2">B28A</text>
<text x="187.2" y="73.5">B20</text>
<text x="187.2" y="77.3">B8</text>
<text x="187.2" y="74.7">B12/17</text>
<text x="203.7" y="76">USID</text>
<text x="203.7" y="72.2">VDD_HV_IO</text>
<text x="212.5" y="75.4">H9</text>
<text x="230.1" y="74.6">104</text>
<text x="255.7" y="76">VRF18_PMU</text>
<text x="116.8" y="78.5">RF_B26_PRX_PAMID_OUT</text>
<text x="177.7" y="79.2">K3</text>
<text x="181.7" y="79.8">LB0_IN0</text>
<text x="181.7" y="78.5">LB0_IN1</text>
<text x="187.2" y="78.5">B26(B5/18/19)</text>
<text x="187.2" y="79.8">B13</text>
<text x="274.3" y="80.4">VRFIO18_EXT</text>
<text x="64.8" y="88.9">U1817</text>
<text x="76" y="84.8">B39_ENDC_PRX</text>
<text x="86.4" y="88.3">BPI_D_BUS12</text>
<text x="95.5" y="84.1">NC</text>
<text x="103.1" y="84.1">L1810</text>
<text x="184.4" y="89.6" transform="rotate(-90 184.4 89.6)">A8</text>
<text x="185.1" y="85.7" transform="rotate(-90 185.1 85.7)">GND1</text>
<text x="185.7" y="89.6" transform="rotate(-90 185.7 89.6)">A10</text>
<text x="186.4" y="85.7" transform="rotate(-90 186.4 85.7)">GND2</text>
<text x="187" y="89.6" transform="rotate(-90 187 89.6)">B3</text>
<text x="187.6" y="85.7" transform="rotate(-90 187.6 85.7)">GND3</text>
<text x="188.3" y="89.6" transform="rotate(-90 188.3 89.6)">C4</text>
<text x="188.9" y="85.7" transform="rotate(-90 188.9 85.7)">GND4</text>
<text x="189.5" y="89.6" transform="rotate(-90 189.5 89.6)">C6</text>
<text x="190.2" y="85.7" transform="rotate(-90 190.2 85.7)">GND5</text>
<text x="190.8" y="89.6" transform="rotate(-90 190.8 89.6)">C8</text>
<text x="191.4" y="85.7" transform="rotate(-90 191.4 85.7)">GND6</text>
<text x="192.1" y="89.6" transform="rotate(-90 192.1 89.6)">D3</text>
<text x="192.7" y="85.7" transform="rotate(-90 192.7 85.7)">GND7</text>
<text x="193.3" y="89.6" transform="rotate(-90 193.3 89.6)">E8</text>
<text x="194" y="85.7" transform="rotate(-90 194 85.7)">GND8</text>
<text x="194.6" y="89.6" transform="rotate(-90 194.6 89.6)">F3</text>
<text x="195.3" y="85.7" transform="rotate(-90 195.3 85.7)">GND9</text>
<text x="195.9" y="89.6" transform="rotate(-90 195.9 89.6)">F5</text>
<text x="196.5" y="85.7" transform="rotate(-90 196.5 85.7)">GND10</text>
<text x="197.1" y="89.6" transform="rotate(-90 197.1 89.6)">F7</text>
<text x="197.8" y="85.7" transform="rotate(-90 197.8 85.7)">GND11</text>
<text x="198.4" y="89.6" transform="rotate(-90 198.4 89.6)">F9</text>
<text x="199.1" y="85.7" transform="rotate(-90 199.1 85.7)">GND12</text>
<text x="199.7" y="89.6" transform="rotate(-90 199.7 89.6)">G10</text>
<text x="200.3" y="85.7" transform="rotate(-90 200.3 85.7)">GND13</text>
<text x="201" y="89.6" transform="rotate(-90 201 89.6)">H3</text>
<text x="201.6" y="85.7" transform="rotate(-90 201.6 85.7)">GND14</text>
<text x="202.2" y="89.6" transform="rotate(-90 202.2 89.6)">H5</text>
<text x="202.9" y="85.7" transform="rotate(-90 202.9 85.7)">GND15</text>
<text x="203.5" y="89.6" transform="rotate(-90 203.5 89.6)">H7</text>
<text x="204.1" y="85.7" transform="rotate(-90 204.1 85.7)">GND16</text>
<text x="204.8" y="89.6" transform="rotate(-90 204.8 89.6)">J4</text>
<text x="205.4" y="85.7" transform="rotate(-90 205.4 85.7)">GND17</text>
<text x="206" y="89.6" transform="rotate(-90 206 89.6)">J6</text>
<text x="206.7" y="85.7" transform="rotate(-90 206.7 85.7)">GND18</text>
<text x="230" y="86.5">C1806</text>
<text x="230.1" y="89.2">104</text>
<text x="250.1" y="88.7">104</text>
<text x="250.3" y="85.9">C1808</text>
<text x="16.6" y="95.9">B39_PRX_SP4T</text>
<text x="16.6" y="90.8">RF_B39_PRX_PAMID_OUT</text>
<text x="63.5" y="95.3">3</text>
<text x="63.5" y="92.7">2</text>
<text x="63.5" y="90.2">1</text>
<text x="65" y="90.8">RF2</text>
<text x="65" y="93.4">GND</text>
<text x="65" y="95.9">RF1</text>
<text x="71.1" y="95.9">VDD</text>
<text x="71.2" y="93.4">ANT</text>
<text x="72" y="90.8">V1</text>
<text x="74.3" y="95.3">4</text>
<text x="74.3" y="92.7">5</text>
<text x="74.3" y="90.2">6</text>
<text x="78.7" y="95">VFE28_PMU</text>
<text x="95.3" y="92.8">L1811</text>
<text x="103.8" y="92.8">3NH</text>
<text x="117" y="93.4">RF_B39_PRX</text>
<text x="64.8" y="97.8">MXD8621T</text>
<text x="83.2" y="101.6">C1892</text>
<text x="110" y="96.4">NC</text>
<text x="110" y="98.9">C1843</text>
<text x="82.3" y="104">102</text>
<text x="66.3" y="166.5">U1810</text>
<text x="106.8" y="165.2" transform="rotate(-90 106.8 165.2)">C1820</text>
<text x="109.4" y="163.6" transform="rotate(-90 109.4 163.6)">NC</text>
<text x="123.9" y="164.7">C1840</text>
<text x="124.1" y="167.4">NC</text>
<text x="250.7" y="165.7">BPI_D_BUS14</text>
<text x="8.7" y="169.7">RF_MHB_MIMO_PRX</text>
<text x="24.1" y="169.1">RF_MHB_MIMO_PRX R1805</text>
<text x="41.8" y="172.9">L1827</text>
<text x="43.5" y="169.1">0R</text>
<text x="181.6" y="170.1">RF_B2_PRX_PAMID_OUT</text>
<text x="214.6" y="169.5">1</text>
<text x="214.6" y="172">2</text>
<text x="215.9" y="168.2">U1803</text>
<text x="216.2" y="170.1">RF2</text>
<text x="216.2" y="172.7">GND</text>
<text x="222.3" y="172.7">ANT</text>
<text x="223.2" y="170.1">V1</text>
<text x="225.4" y="172">5</text>
<text x="225.4" y="169.5">6</text>
<text x="238.5" y="171" transform="rotate(-90 238.5 171)">22P</text>
<text x="240.4" y="171.8" transform="rotate(-90 240.4 171.8)">C1810</text>
<text x="269.2" y="172.7">RF_B2_PRX_N1_MIMO_PRX</text>
<text x="41.8" y="174.1">4.3NH</text>
<text x="65.1" y="179.2">B9953</text>
<text x="84.4" y="179.8">C1845</text>
<text x="89.5" y="178.2" transform="rotate(-90 89.5 178.2)">C1822</text>
<text x="92.2" y="176.6" transform="rotate(-90 92.2 176.6)">NC</text>
<text x="182.8" y="175.2">RF_N1_MIMO_PRX_CN</text>
<text x="214.6" y="174.5">3</text>
<text x="215.9" y="177.1">MXD8621T</text>
<text x="216.2" y="175.2">RF1</text>
<text x="222.2" y="175.2">VDD</text>
<text x="225.4" y="174.5">4</text>
<text x="233" y="175.6">VFE28_PMU</text>
<text x="250.8" y="177.1">L1816</text>
<text x="250.8" y="179">4.3NH</text>
<text x="84.6" y="182.5">NC</text>
<text x="239.3" y="196.3">Drawn By</text>
<text x="250.1" y="193.7">Sign</text>
<text x="260.9" y="193.7">Date</text>
<text x="267.9" y="193.7">Type:</text>
<text x="267.9" y="196.3">Draw No:</text>
<text x="274.2" y="196.4">Schematic</text>
<text x="239.3" y="198.8">Checked By</text>
<text x="239.3" y="201.3">Standard By</text>
<text x="239.3" y="203.9">Approved By</text>
<text x="267.7" y="198.3">Sheet</text>
<text x="275.7" y="198.3">of</text>
<text x="279" y="199.2">47</text>
<text x="282.5" y="198.8">Ver:</text>
</g>
<g font-size="1">
<text x="32.6" y="29.5">RF_B1_PRX_PAMID_OUT</text>
<text x="74.4" y="27">BPI_D_BUS10</text>
<text x="135.2" y="24">RF_B41F_PRX_PAMID_OUT</text>
<text x="31.3" y="34.6">B1_PA_PRX</text>
<text x="91.9" y="30.8">RF_B1_PRX</text>
<text x="234.8" y="31.6">Connect to Vio</text>
<text x="245.2" y="31.6">0x09</text>
<text x="71.6" y="37.8">VFE28_PMU</text>
<text x="234.4" y="36.1">Connect to GND</text>
<text x="245.2" y="36.7">0x08</text>
<text x="135.2" y="46.9">B41_MIMO_PRX</text>
<text x="179.6" y="43.7">U1802</text>
<text x="34.7" y="58.3">RF_B3_PRX_PAMID_OUT</text>
<text x="76.5" y="55.8">BPI_D_BUS11</text>
<text x="94" y="59.6">RF_B3_PRX</text>
<text x="33.4" y="63.4">B3_PA_PRX</text>
<text x="73.7" y="66.5">VFE28_PMU</text>
<text x="275" y="69.1">VRF13_PMU</text>
<text x="86.3" y="83">B39_ENDC_PRX</text>
<text x="254.7" y="80.5">VRF18_PMU</text>
<text x="270.2" y="82.4">VRFIO18_EXT</text>
<text x="78" y="87.7">BPI_D_BUS12</text>
<text x="35" y="95.3">B39_PRX_SP4T</text>
<text x="36" y="90.2">RF_B39_PRX_PAMID_OUT</text>
<text x="111.4" y="91.8">RF_B39_PRX</text>
<text x="75.2" y="98.5">VFE28_PMU</text>
<text x="129.1" y="159.7">RF_N1_MIMO_PRX_CN</text>
<text x="153.4" y="161.5">RF_N1_MIMO_PRX_CN</text>
<text x="235.8" y="163.2">BPI_D_BUS14</text>
<text x="102" y="172.8">B41_MIMO_PRX</text>
<text x="199.4" y="169.5">RF_B2_PRX_PAMID_OUT</text>
<text x="248.3" y="172">RF_B2_PRX_N1_MIMO_PRX</text>
<text x="132.4" y="174.8">B41_MIMO_PRX</text>
<text x="201.5" y="174.6">RF_N1_MIMO_PRX_CN</text>
<text x="225.7" y="176.5">VFE28_PMU</text>
</g>
<g font-size=".9">
<text x="65.1" y="172.9">2</text>
<text x="65.1" y="173.9">4</text>
<text x="65.6" y="168.8">7</text>
<text x="66.6" y="173.4">GND_1</text>
<text x="66.7" y="169.6">IN</text>
<text x="74.1" y="169.6">B3_OUT</text>
<text x="74.1" y="172.1">B1_OUT</text>
<text x="78.5" y="173.9">5</text>
<text x="78.5" y="169.1">1</text>
<text x="78.5" y="171.6">3</text>
<text x="65.1" y="175.2">6</text>
<text x="65.1" y="176.4">8</text>
<text x="66.6" y="175.9">GND_3</text>
<text x="66.6" y="174.7">GND_2</text>
<text x="66.6" y="177.2">GND_4</text>
<text x="73.6" y="174.7">B41_OUT</text>
</g>
</svg>
